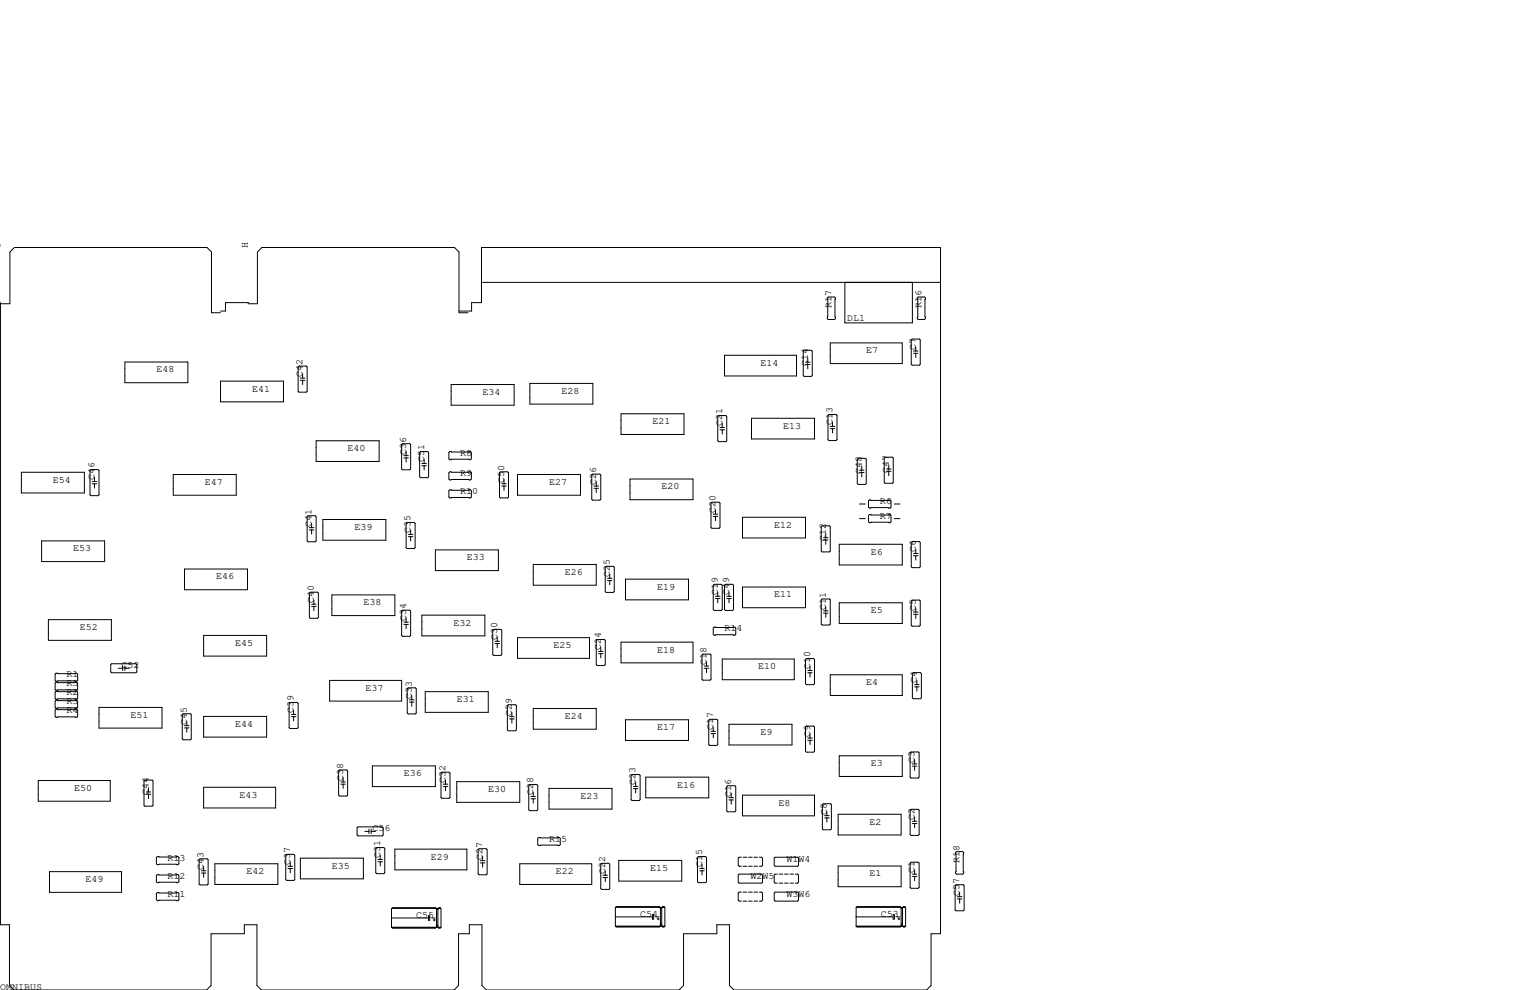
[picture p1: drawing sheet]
<svg xmlns="http://www.w3.org/2000/svg" width="432mm" height="279mm" viewBox="0 0 432 279" stroke-linecap="round" stroke-linejoin="round" font-family="sans-serif">
<g fill="none" stroke="#000" stroke-width=".28">
<path d="M136.2 79.7h129.2M238.4 79.7v11.4h19.1v-11.4M.1 85.4v175.6h2.6v17.1l1.2 1.3h54.4l1.3-1.3v-14.6h9.4v-2.5h3.5v17.1l1.3 1.3h54.3l1.3-1.3v-14.6h3.1v-2.5h3.5v17.1l1.3 1.3h54.3l1.3-1.3v-14.6h9.4v-2.5h3.6v17.1l1.2 1.3h54.4l1.3-1.3v-14.6h2.6v-193.7h-129.5v15.6h-2.8v2.4h-3.6M.1 85.7h2.7v-14.6l1.3-1.3h54.3l1.3 1.3v17.2h2.5M70 85.7h2.6v-14.6l1.3-1.3h54.4l1.2 1.3v17.2h2.6M70.2 85.4h-6.6v2.4h-1.4M226.7 99.1l.2-.2h2.1l.2 .2v6.9l-.2 .2h-2.1l-.2-.2zM233.7 83.8h1.8l.3 .3v5.8l-.3 .3h-1.8l-.2-.3v-5.8zM234.3 96.8h20.3v5.8h-20.3zM257.2 95.9l.2-.2h2.1l.2 .2v6.9l-.2 .3h-2.1l-.2-.3zM257.8 99.1h1.3M257.8 99.7h1.3"/>
<path d="M258.4 97.9v1.2M258.4 99.7v1.2M259.1 83.8h1.8l.3 .3v5.8l-.3 .3h-1.8l-.2-.3v-5.8zM35.2 102.2h17.8v5.8h-17.8zM62.2 107.6h17.8v5.8h-17.8zM84.1 103.6l.3-.3h2l.3 .3v6.8l-.3 .3h-2l-.3-.3zM84.8 106.7h1.2M84.8 107.3h1.2M85.4 105.5v1.2M85.4 107.3v1.2M127.3 108.5h17.8v5.9h-17.8zM149.5 108.2h17.8v5.8h-17.8z"/>
<path d="M175.3 116.8h17.7v5.8h-17.7zM202.6 117.5l.2-.2h2.1l.2 .2v6.9l-.2 .3h-2.1l-.2-.3zM203.8 119.4v1.3M204.5 100.3h20.3v5.8h-20.3zM212.1 118h17.8v5.9h-17.8zM227.3 102.9h1.3M227.3 102.2h1.3M228 101v1.2M228 102.9v1.2M233.7 117.2l.2-.2h2.1l.2 .2v6.9l-.2 .2h-2.1l-.2-.2zM235 119.1v1.2M6 133.3h17.8v5.8h-17.8z"/>
<path d="M25.7 132.5h2l.2 .3v6.8l-.2 .3h-2l-.3-.3v-6.8zM26 135.9h1.3M26 136.5h1.3M26.7 134.7v1.2M26.7 136.5v1.2M48.9 133.9h17.8v5.9h-17.8zM89.2 124.4h17.8v5.8h-17.8zM113.3 125.5l.3-.3h2l.3 .3v6.8l-.3 .3h-2l-.3-.3zM114 128.6h1.3M114 129.2h1.3M114.6 127.4v1.2M114.6 129.2v1.2"/>
<path d="M118.4 127.7l.3-.3h2l.3 .3v6.9l-.3 .2h-2l-.3-.2zM119.1 130.8h1.2M119.1 131.5h1.2M119.7 129.6v1.2M119.7 131.5v1.2M126.7 127.7l.2-.3h5.9l.2 .3v1.8l-.2 .2h-5.9l-.2-.2zM126.7 133.4l.2-.2h5.9l.2 .2v1.8l-.2 .2h-5.9l-.2-.2zM126.7 138.5l.2-.3h5.9l.2 .3v1.8l-.2 .2h-5.9l-.2-.2zM141 133.4l.2-.2h2.1l.2 .2v6.9l-.2 .2h-2.1l-.2-.2zM141.6 137.2h1.3M141.6 136.5h1.3M142.2 135.3v1.2"/>
<path d="M142.2 137.2v1.2M146.1 133.9h17.7v5.9h-17.7zM167 134l.3-.2h2l.2 .2v6.9l-.2 .3h-2l-.3-.3zM167.6 137.2h1.3M167.6 137.8h1.3M168.3 136v1.2M168.3 137.8v1.2M177.8 135.2h17.8v5.8h-17.8zM203.2 120.7h1.3M203.2 121.3h1.3M203.8 121.3v1.2M234.3 120.3h1.3"/>
<path d="M234.3 121h1.3M235 121v1.2M241.9 129.6l.3-.3h2l.3 .3v6.9l-.3 .2h-2l-.3-.2zM242.6 133.3h1.2M242.6 132.7h1.2M243.2 131.5v1.2M243.2 133.3v1.3M249.6 129.3l.2-.3h2l.3 .3v6.8l-.3 .3h-2l-.2-.3zM250.2 133h1.3M250.2 132.4h1.3M250.8 131.2v1.2M250.8 133v1.2"/>
<path d="M11.7 152.7h17.8v5.8h-17.8zM86.7 145.8l.2-.3h2.1l.2 .3v6.9l-.2 .2h-2.1l-.2-.2zM87.3 148.9h1.3M87.3 149.6h1.3M87.9 147.7v1.2M87.9 149.6v1.1M91.1 146.6h17.8v5.9h-17.8zM114.9 147.4h2l.3 .3v6.9l-.3 .2h-2l-.3-.2v-6.9zM115.3 150.8h1.2M115.3 151.5h1.2M115.9 149.6v1.2M115.9 151.5v1.2"/>
<path d="M122.9 155.2h17.8v5.8h-17.8zM150.5 159.3h17.8v5.9h-17.8zM200.7 142l.2-.3h2l.3 .3v6.8l-.3 .3h-2l-.2-.3zM201.3 145.1h1.3M201.3 145.7h1.3M201.9 143.9v1.2M201.9 145.7v1.2M209.6 146h17.7v5.8h-17.7zM231.8 148.7l.2-.3h2.1l.2 .3v6.8l-.2 .3h-2.1l-.2-.3zM232.4 152.4h1.3M232.4 151.8h1.3M233 150.6v1.2"/>
<path d="M233 152.4v1.2M236.9 153.6h17.7v5.8h-17.7zM242.6 146.4h1.6M242.6 142.2h1.6M245.1 145.5l.3-.3h5.8l.3 .3v1.8l-.3 .2h-5.8l-.3-.2zM245.1 141.4l.3-.3h5.8l.3 .3v1.7l-.3 .3h-5.8l-.3-.3zM252.3 146.4h1.7M252.3 142.2h1.7M257.2 153.1l.2-.3h2.1l.2 .3v6.9l-.2 .2h-2.1l-.2-.2zM257.8 156.2h1.3M257.8 156.9h1.3M258.4 155v1.2"/>
<path d="M258.4 156.9v1.2M13.7 174.9h17.7v5.8h-17.7zM52.1 160.6h17.8v5.8h-17.8zM57.5 179.3h17.7v5.9h-17.7zM87.6 167.1h2l.3 .3v6.8l-.3 .3h-2l-.3-.3v-6.8zM87.9 170.5h1.3M87.9 171.1h1.3M88.6 169.3v1.2M88.6 171.1v1.2M93.7 167.9h17.7v5.8h-17.7zM113.6 172.2h2l.3 .3v6.8l-.3 .3h-2l-.3-.3v-6.8zM114 175.6h1.3"/>
<path d="M114 176.2h1.3M114.6 174.4v1.2M114.6 176.2v1.2M119.1 173.6h17.7v5.9h-17.7zM139.3 177.6h2.1l.2 .3v6.8l-.2 .3h-2.1l-.2-.3v-6.8zM140.3 179.8v1.2M146.1 180h20.3v5.8h-20.3zM170.8 160.1l.3-.3h2l.3 .3v6.8l-.3 .3h-2l-.3-.3zM171.5 163.2h1.2M171.5 163.8h1.2M172.1 162v1.2M172.1 163.8v1.2"/>
<path d="M176.5 163.4h17.8v5.9h-17.8zM201.3 165.2l.2-.3h2.1l.2 .3v6.8l-.2 .3h-2.1l-.2-.3zM201.3 177.2l.2-.2h5.9l.2 .2v1.8l-.2 .3h-5.9l-.2-.3zM201.9 168.3h1.3M201.9 168.9h1.3M202.6 167.1v1.2M202.6 168.9v1.2M204.5 165.2l.2-.3h2.1l.2 .3v6.8l-.2 .3h-2.1l-.2-.3zM205.1 168.3h1.3M205.1 168.9h1.3M205.7 167.1v1.2M205.7 168.9v1.2"/>
<path d="M209.6 165.7h17.7v5.8h-17.7zM231.8 169.3l.2-.3h2.1l.2 .3v6.8l-.2 .3h-2.1l-.2-.3zM232.4 172.4h1.3M232.4 173.1h1.3M233 171.2v1.2M233 173.1v1.1M236.9 170.1h17.7v5.9h-17.7zM257.2 169.6l.2-.2h2.1l.2 .2v6.9l-.2 .2h-2.1l-.2-.2zM257.8 172.7h1.3M257.8 173.4h1.3M258.4 171.5v1.2M258.4 173.4v1.2"/>
<path d="M15.8 195.1h5.9l.2 .2v1.8l-.2 .3h-5.9l-.2-.3v-1.8zM15.8 190h5.9l.2 .2v1.8l-.2 .3h-5.9l-.2-.3v-1.8zM15.8 192.5h5.9l.2 .3v1.8l-.2 .2h-5.9l-.2-.2v-1.8zM15.8 197.6h5.9l.2 .3v1.7l-.2 .3h-5.9l-.2-.3v-1.7zM27.9 199.6h17.8v5.9h-17.8zM31.5 187.3h6.9l.2 .3v2l-.2 .3h-6.9l-.3-.3v-2zM33.4 188.6h1.2M34.6 188v1.2M35.3 188v1.2M35.3 188.6h1.1M81.9 198.2h2l.2 .3v6.9l-.2 .2h-2l-.3-.2v-6.9zM93 192h20.3v5.9h-20.3z"/>
<path d="M115.2 194.1h2l.3 .3v6.8l-.3 .3h-2l-.3-.3v-6.8zM115.6 197.5h1.2M115.6 198.1h1.2M116.2 196.3v1.2M116.2 198.1v1.2M120 195.2h17.8v5.8h-17.8zM139.7 181h1.3M139.7 181.6h1.3M140.3 181.6v1.2M143.4 198.9h2.1l.2 .2v6.9l-.2 .2h-2.1l-.2-.2v-6.9zM150.5 200h17.8v5.8h-17.8zM168.3 180.7l.2-.2h2.1l.2 .2v6.9l-.2 .2h-2.1l-.2-.2z"/>
<path d="M168.9 183.8h1.3M168.9 184.5h1.3M169.5 182.6v1.2M169.5 184.5v1.2M175.3 181.2h20.3v5.9h-20.3zM198.1 184.8l.3-.2h2l.3 .2v6.9l-.3 .3h-2l-.3-.3zM198.8 188h1.2M198.8 188.6h1.2M199.4 186.8v1.2M199.4 188.6v1.2M203.8 186h20.4v5.8h-20.4zM227.3 186.1l.3-.2h2l.3 .2v6.9l-.3 .2h-2l-.3-.2z"/>
<path d="M228 189.9h1.2M228 189.2h1.2M228.6 188v1.2M228.6 189.9v1.2M234.3 190.4h20.3v5.9h-20.3zM257.5 190.1l.2-.3h2.1l.2 .3v6.8l-.2 .3h-2.1l-.2-.3zM258.1 193.2h1.3M258.1 193.8h1.3M258.8 192v1.2M258.8 193.8v1.2M15.8 200.2h5.9l.2 .2v1.8l-.2 .2h-5.9l-.2-.2v-1.8zM51.7 201.4h2l.3 .3v6.8l-.3 .3h-2l-.3-.3v-6.8z"/>
<path d="M52.1 205.4h1.2M52.1 204.8h1.2M52.7 203.6v1.2M52.7 205.4v1.2M57.5 202.2h17.7v5.8h-17.7zM82.2 202.3h1.3M82.2 201.6h1.3M82.9 200.4v1.2M82.9 202.3v1.2M95.8 217.3h2.1l.2 .3v6.8l-.2 .3h-2.1l-.2-.3v-6.8zM96.8 219.5v1.2M105.1 216.2h17.8v5.8h-17.8z"/>
<path d="M124.7 217.9h2l.3 .3v6.8l-.3 .3h-2l-.2-.3v-6.8zM143.8 202.3h1.3M143.8 202.9h1.3M144.5 201v1.3M144.5 202.9v1.2M176.5 203.1h17.8v5.9h-17.8zM178.1 218.8l.3-.2h2l.3 .2v6.9l-.3 .2h-2l-.3-.2zM182.2 219.3h17.8v5.9h-17.8zM200 203.3l.3-.3h2l.3 .3v6.8l-.3 .3h-2l-.3-.3zM200.7 206.4h1.2M200.7 207h1.2M201.3 205.2v1.2"/>
<path d="M201.3 207v1.2M205.7 204.4h17.8v5.8h-17.8zM227.3 205.2l.3-.3h2l.3 .3v6.8l-.3 .3h-2l-.3-.3zM228 208.3h1.2M228 208.9h1.2M228.6 207.1v1.2M228.6 208.9v1.2M236.9 213.3h17.7v5.8h-17.7zM256.9 212.5l.2-.3h2l.3 .3v6.8l-.3 .3h-2l-.2-.3zM257.5 215.6h1.3M257.5 216.2h1.3M258.1 214.4v1.2"/>
<path d="M258.1 216.2v1.2M10.8 220.3h20.3v5.8h-20.3zM40.9 220.2h2l.3 .2v6.9l-.3 .2h-2l-.3-.2v-6.9zM41.3 224.1h1.2M41.3 223.5h1.2M41.9 222.3v1.2M41.9 224.1v1.3M57.5 222.2h20.3v5.8h-20.3zM96.2 221.3h1.3M96.2 220.7h1.3M96.8 221.3v1.2M100.8 233.6l.2-.2h6.9l.2 .2v2l-.2 .3h-6.9l-.2-.3z"/>
<path d="M102.9 234.6h1.2M104.1 234v1.3M104.8 234v1.3M104.8 234.6h1.2M106.3 239.2h2l.3 .3v6.8l-.3 .3h-2l-.3-.3v-6.8zM111.4 239.6h20.4v5.9h-20.4zM125.1 221.9h1.3M125.1 221.3h1.3M125.7 220.1v1.2M125.7 221.9v1.2M128.9 220.6h17.8v5.8h-17.8zM135.2 239.5h2l.3 .3v6.8l-.3 .3h-2l-.3-.3v-6.8z"/>
<path d="M149.2 221.7l.3-.3h2l.3 .3v6.8l-.3 .3h-2l-.3-.3zM149.9 224.8h1.2M149.9 225.4h1.2M150.5 223.6v1.2M150.5 225.4v1.2M151.8 236.6l.2-.3h5.9l.2 .3v1.8l-.2 .2h-5.9l-.2-.2zM154.9 222.5h17.8v5.8h-17.8zM178.8 221.9h1.2M178.8 222.6h1.2M179.4 220.7v1.2M179.4 222.6v1.2M205.1 222l.3-.3h2l.2 .3v6.9l-.2 .2h-2l-.3-.2z"/>
<path d="M205.7 225.1h1.3M205.7 225.8h1.3M206.4 223.9v1.2M206.4 225.8v1.1M209.6 224.4h20.3v5.9h-20.3zM232.1 227.1l.2-.3h2.1l.2 .3v6.8l-.2 .3h-2.1l-.2-.3zM232.7 230.2h1.3M232.7 230.8h1.3M233.4 229v1.2M233.4 230.8v1.2M236.5 229.8h17.8v5.8h-17.8zM256.9 228.7l.2-.3h2l.3 .3v6.8l-.3 .3h-2l-.2-.3z"/>
<path d="M257.5 231.8h1.3M257.5 232.4h1.3M258.1 230.6v1.2M258.1 232.4v1.2M14 246h20.3v5.8h-20.3zM44.1 247.1l.3-.3h5.8l.3 .3v1.8l-.3 .2h-5.8l-.3-.2zM44.1 252.2l.3-.3h5.8l.3 .3v1.7l-.3 .3h-5.8l-.3-.3zM44.4 241.7h5.8l.3 .3v1.8l-.3 .2h-5.8l-.3-.2v-1.8zM56.5 242.4h2l.2 .2v6.9l-.2 .2h-2l-.3-.2v-6.9zM56.8 245.8h1.3M56.8 246.4h1.3M57.5 244.5v1.3"/>
<path d="M57.5 246.4v1.2M60.6 243.8h17.8v5.8h-17.8zM80.9 241.1h2l.3 .3v6.8l-.3 .3h-2l-.3-.3v-6.8zM81.3 244.5h1.3M81.3 245.1h1.3M81.9 243.3v1.2M81.9 245.1v1.2M84.8 242.2h17.8v5.8h-17.8zM106.7 242.6h1.3M106.7 243.2h1.3M107.3 241.4v1.2M107.3 243.2v1.2"/>
<path d="M110.5 259.1h10.3M110.6 256.3h12.5M120.9 258.4h.4v1.3h-.4zM121.9 259.1h.9M122.3 259.7h.5M122.6 259.4v.5M122.9 256.2l-12.2 .1M122.9 256.2h-12.2l-.2 .3v5.2M122.9 256.2l.3 .3M123.2 256.5v5.2l-.3 .2h-12.2l-.2-.2M123.2 256.5h.4M123.2 256.6h.4"/>
<path d="M123.6 256.5v5.2l.2 .2h.4l.3-.2M123.7 256.3h.6M124.2 256.2l.3 .3v5.2M124.2 256.2h-.4l-.2 .3M124.2 256.2l-.4 .1M135.6 242.9h1.2M135.6 243.5h1.2M136.2 241.7v1.2M136.2 243.5v1.2M146.7 243.8h20.3v5.8h-20.3zM169.5 243.9l.3-.3h2l.3 .3v6.9l-.3 .2h-2l-.3-.2zM170.2 247h1.3"/>
<path d="M170.2 247.7h1.3M170.8 245.8v1.2M170.8 247.7v1.2M173.7 258.8h10.3M173.8 256h12.4M174.6 242.8h17.8v5.9h-17.8zM184.1 258.1h.4v1.3h-.4zM185.1 258.8h.9M185.5 259.3h.5M185.7 259.1v.5M186.1 255.9l.3 .3M186.1 255.9h-12.2l-.2 .3v5.2"/>
<path d="M186.1 255.9l-12.2 .1M186.4 256.2v5.2l-.3 .2h-12.2l-.2-.2M186.4 256.2h.4M186.4 256.3h.4M186.8 256.2v5.2l.2 .2h.4l.2-.2M186.9 256h.6M187.4 255.9h-.4l-.2 .3M187.4 255.9l-.4 .1M187.4 255.9l.2 .3v5.2M196.9 242l.2-.3h2l.3 .3v6.9l-.3 .2h-2l-.2-.2zM197.5 245.1h1.3M197.5 245.8h1.3"/>
<path d="M198.1 243.9v1.2M198.1 245.8v1.2M208.3 247l.3-.3h6.3l.3 .3v2l-.3 .2h-6.3l-.3-.2zM209.2 241.9h-.6l-.3 .3v2l.3 .3h.6M209.2 251.8h-.6l-.3 .2v2.1l.3 .2h.6M209.7 244.5h1.1M209.7 241.9h1.1M209.7 254.3h1.1M209.7 251.8h1.1M211.3 244.5h1M211.3 241.9h1M211.3 254.3h1"/>
<path d="M211.3 251.8h1M212.8 244.5h1M212.8 241.9h1M212.8 254.3h1M212.8 251.8h1M214.3 241.9h.6l.3 .3v2l-.3 .3h-.6M214.3 251.8h.6l.3 .2v2.1l-.3 .2h-.6M218.5 242.2l.3-.3h6.3l.3 .3v2l-.3 .3h-6.3l-.3-.3zM218.5 252l.3-.2h6.3l.3 .2v2.1l-.3 .2h-6.3l-.3-.2zM219.4 246.7h-.6l-.3 .3v2l.3 .2h.6M219.9 246.7h1M219.9 249.2h1"/>
<path d="M221.4 246.7h1M221.4 249.2h1M222.9 246.7h1.1M222.9 249.2h1.1M224.5 246.7h.6l.3 .3v2l-.3 .2h-.6M236.5 244.4h17.8v5.9h-17.8zM241.6 258.8h10.3M241.7 256h12.5M252.1 258.1h.3v1.3h-.3zM253 258.8h.9M253.4 259.3h.5M253.7 259.1v.5"/>
<path d="M254.1 255.9h-12.2l-.3 .3v5.2M254.1 255.9l.2 .3M254.1 255.9l-12.2 .1M254.3 256.2v5.2l-.2 .2h-12.2l-.3-.2M254.3 256.2h.4M254.3 256.3h.4M254.7 256.2v5.2l.3 .2h.3l.3-.2M254.8 256h.7M255.3 255.9l.3 .3v5.2M255.3 255.9h-.3l-.3 .3M255.3 255.9l-.3 .1M256.9 243.6l.2-.3h2l.3 .3v6.8l-.3 .3h-2l-.2-.3z"/>
<path d="M257.5 246.7h1.3M257.5 247.3h1.3M258.1 245.5v1.2M258.1 247.3v1.2M269.6 249.9l.2-.2h2l.3 .2v6.9l-.3 .2h-2l-.2-.2zM269.9 240.3h1.8l.3 .3v5.8l-.3 .3h-1.8l-.2-.3v-5.8zM270.2 253.1h1.3M270.2 253.7h1.3M270.8 251.8v1.3M270.8 253.7v1.2M110.5 261.7h14M110.7 261.8h12.2"/>
<path d="M123.2 261.1h.4M123.3 261.6h.1M123.8 261.8h.4M173.7 261.4h13.9M173.9 261.5h12.2M186.4 260.8h.4M186.5 261.2h.1M187 261.5h.4M241.6 261.4h14M241.9 261.5h12.2M254.3 260.8h.4M254.4 261.2h.2"/>
<path d="M255 261.5h.3"/>
</g>
<g font-size="2.8">
<text x=".1" y="69.8" transform="rotate(-90 .1 69.8)">J</text>
<text x="70" y="69.8" transform="rotate(-90 70 69.8)">H</text>
<text x="234.6" y="87" transform="rotate(-90 234.6 87)">R17</text>
<text x="260" y="87" transform="rotate(-90 260 87)">R16</text>
<text x="239.1" y="90.5">DL1</text>
<text x="244.5" y="99.7">E7</text>
<text x="258.4" y="98.7" transform="rotate(-90 258.4 98.7)">C7</text>
<text x="44.1" y="105.1">E48</text>
<text x="85.4" y="106.4" transform="rotate(-90 85.4 106.4)">C42</text>
<text x="214.6" y="103.2">E14</text>
<text x="228" y="103.2" transform="rotate(-90 228 103.2)">C14</text>
<text x="71.1" y="110.5">E41</text>
<text x="136.2" y="111.4">E34</text>
<text x="158.4" y="111.1">E28</text>
<text x="184.1" y="119.7">E21</text>
<text x="203.8" y="120.3" transform="rotate(-90 203.8 120.3)">C21</text>
<text x="221" y="121">E13</text>
<text x="234.9" y="120" transform="rotate(-90 234.9 120)">C13</text>
<text x="98.1" y="127.3">E40</text>
<text x="114.6" y="128.3" transform="rotate(-90 114.6 128.3)">C36</text>
<text x="119.7" y="130.5" transform="rotate(-90 119.7 130.5)">C51</text>
<text x="129.9" y="128.6">R8</text>
<text x="14.9" y="136.2">E54</text>
<text x="26.7" y="135.6" transform="rotate(-90 26.7 135.6)">C46</text>
<text x="57.8" y="136.8">E47</text>
<text x="129.9" y="134.3">R9</text>
<text x="142.2" y="136.2" transform="rotate(-90 142.2 136.2)">C50</text>
<text x="154.9" y="136.8">E27</text>
<text x="168.3" y="136.8" transform="rotate(-90 168.3 136.8)">C26</text>
<text x="243.2" y="133.7" transform="rotate(-90 243.2 133.7)">C48</text>
<text x="250.8" y="133.3" transform="rotate(-90 250.8 133.3)">C47</text>
<text x="129.9" y="139.4">R10</text>
<text x="186.7" y="138.1">E20</text>
<text x="248.3" y="142.2">R6</text>
<text x="87.9" y="148.6" transform="rotate(-90 87.9 148.6)">C41</text>
<text x="100" y="149.5">E39</text>
<text x="201.9" y="144.8" transform="rotate(-90 201.9 144.8)">C20</text>
<text x="218.4" y="148.9">E12</text>
<text x="248.3" y="146.4">R7</text>
<text x="20.6" y="155.6">E53</text>
<text x="115.9" y="150.5" transform="rotate(-90 115.9 150.5)">C35</text>
<text x="233" y="152.7" transform="rotate(-90 233 152.7)">C12</text>
<text x="258.4" y="155.9" transform="rotate(-90 258.4 155.9)">C6</text>
<text x="131.8" y="158.1">E33</text>
<text x="245.7" y="156.5">E6</text>
<text x="61" y="163.5">E46</text>
<text x="159.4" y="162.2">E26</text>
<text x="172.1" y="162.9" transform="rotate(-90 172.1 162.9)">C25</text>
<text x="185.4" y="166.4">E19</text>
<text x="202.6" y="168" transform="rotate(-90 202.6 168)">C19</text>
<text x="205.7" y="168" transform="rotate(-90 205.7 168)">C49</text>
<text x="88.6" y="170.2" transform="rotate(-90 88.6 170.2)">C40</text>
<text x="102.6" y="170.8">E38</text>
<text x="218.4" y="168.6">E11</text>
<text x="233" y="172.1" transform="rotate(-90 233 172.1)">C11</text>
<text x="245.7" y="173">E5</text>
<text x="258.4" y="172.4" transform="rotate(-90 258.4 172.4)">C5</text>
<text x="22.5" y="177.8">E52</text>
<text x="114.6" y="175.3" transform="rotate(-90 114.6 175.3)">C34</text>
<text x="128" y="176.5">E32</text>
<text x="204.5" y="178.1">R14</text>
<text x="66.4" y="182.2">E45</text>
<text x="140.3" y="180.7" transform="rotate(-90 140.3 180.7)">C30</text>
<text x="156.2" y="182.9">E25</text>
<text x="169.5" y="183.5" transform="rotate(-90 169.5 183.5)">C24</text>
<text x="185.4" y="184.1">E18</text>
<text x="18.7" y="191.1">R1</text>
<text x="34.3" y="188.6">C52</text>
<text x="199.4" y="187.6" transform="rotate(-90 199.4 187.6)">C18</text>
<text x="214" y="188.9">E10</text>
<text x="228.6" y="188.9" transform="rotate(-90 228.6 188.9)">C10</text>
<text x="18.7" y="196.2">R2</text>
<text x="18.7" y="193.7">R5</text>
<text x="103.2" y="194.9">E37</text>
<text x="116.2" y="197.2" transform="rotate(-90 116.2 197.2)">C33</text>
<text x="244.5" y="193.4">E4</text>
<text x="258.8" y="192.9" transform="rotate(-90 258.8 192.9)">C4</text>
<text x="18.7" y="198.8">R3</text>
<text x="18.7" y="201.3">R4</text>
<text x="36.8" y="202.6">E51</text>
<text x="82.9" y="201.3" transform="rotate(-90 82.9 201.3)">C39</text>
<text x="128.9" y="198.1">E31</text>
<text x="144.5" y="201.9" transform="rotate(-90 144.5 201.9)">C29</text>
<text x="159.4" y="202.9">E24</text>
<text x="52.7" y="204.5" transform="rotate(-90 52.7 204.5)">C45</text>
<text x="66.4" y="205.1">E44</text>
<text x="185.4" y="206.1">E17</text>
<text x="201.3" y="206.1" transform="rotate(-90 201.3 206.1)">C17</text>
<text x="214.6" y="207.3">E9</text>
<text x="228.6" y="208" transform="rotate(-90 228.6 208)">C9</text>
<text x="258.1" y="215.3" transform="rotate(-90 258.1 215.3)">C3</text>
<text x="96.8" y="220.3" transform="rotate(-90 96.8 220.3)">C38</text>
<text x="114" y="219.1">E36</text>
<text x="125.7" y="221" transform="rotate(-90 125.7 221)">C32</text>
<text x="179.4" y="221.6" transform="rotate(-90 179.4 221.6)">C23</text>
<text x="245.7" y="216.2">E3</text>
<text x="21" y="223.2">E50</text>
<text x="41.9" y="224.5" transform="rotate(-90 41.9 224.5)">C44</text>
<text x="67.6" y="225.1">E43</text>
<text x="137.8" y="223.5">E30</text>
<text x="150.5" y="224.5" transform="rotate(-90 150.5 224.5)">C28</text>
<text x="163.8" y="225.4">E23</text>
<text x="191.1" y="222.2">E16</text>
<text x="206.4" y="224.8" transform="rotate(-90 206.4 224.8)">C16</text>
<text x="219.7" y="227.3">E8</text>
<text x="233.4" y="229.9" transform="rotate(-90 233.4 229.9)">C8</text>
<text x="245.4" y="232.7">E2</text>
<text x="258.1" y="231.5" transform="rotate(-90 258.1 231.5)">C2</text>
<text x="105.1" y="234.6">C56</text>
<text x="154.9" y="237.5">R15</text>
<text x="47.3" y="242.9">R13</text>
<text x="57.5" y="245.4" transform="rotate(-90 57.5 245.4)">C43</text>
<text x="81.9" y="244.2" transform="rotate(-90 81.9 244.2)">C37</text>
<text x="93.7" y="245.1">E35</text>
<text x="107.3" y="242.3" transform="rotate(-90 107.3 242.3)">C31</text>
<text x="121.6" y="242.6">E29</text>
<text x="136.2" y="242.6" transform="rotate(-90 136.2 242.6)">C27</text>
<text x="183.5" y="245.7">E15</text>
<text x="198.1" y="244.8" transform="rotate(-90 198.1 244.8)">C15</text>
<text x="221.9" y="243.2">W1W4</text>
<text x="270.8" y="243.5" transform="rotate(-90 270.8 243.5)">R18</text>
<text x="24.1" y="248.9">E49</text>
<text x="47.3" y="248">R12</text>
<text x="69.5" y="246.7">E42</text>
<text x="156.8" y="246.7">E22</text>
<text x="170.8" y="246.7" transform="rotate(-90 170.8 246.7)">C22</text>
<text x="211.8" y="248">W2W5</text>
<text x="245.4" y="247.3">E1</text>
<text x="258.1" y="246.4" transform="rotate(-90 258.1 246.4)">C1</text>
<text x="47.3" y="253">R11</text>
<text x="221.9" y="253">W3W6</text>
<text x="270.8" y="252.7" transform="rotate(-90 270.8 252.7)">C57</text>
<text x="117.5" y="259.1">C55</text>
<text x="180.7" y="258.8">C54</text>
<text x="248.6" y="258.8">C53</text>
<text x="0" y="279.4">OMNIBUS</text>
</g>
</svg>
